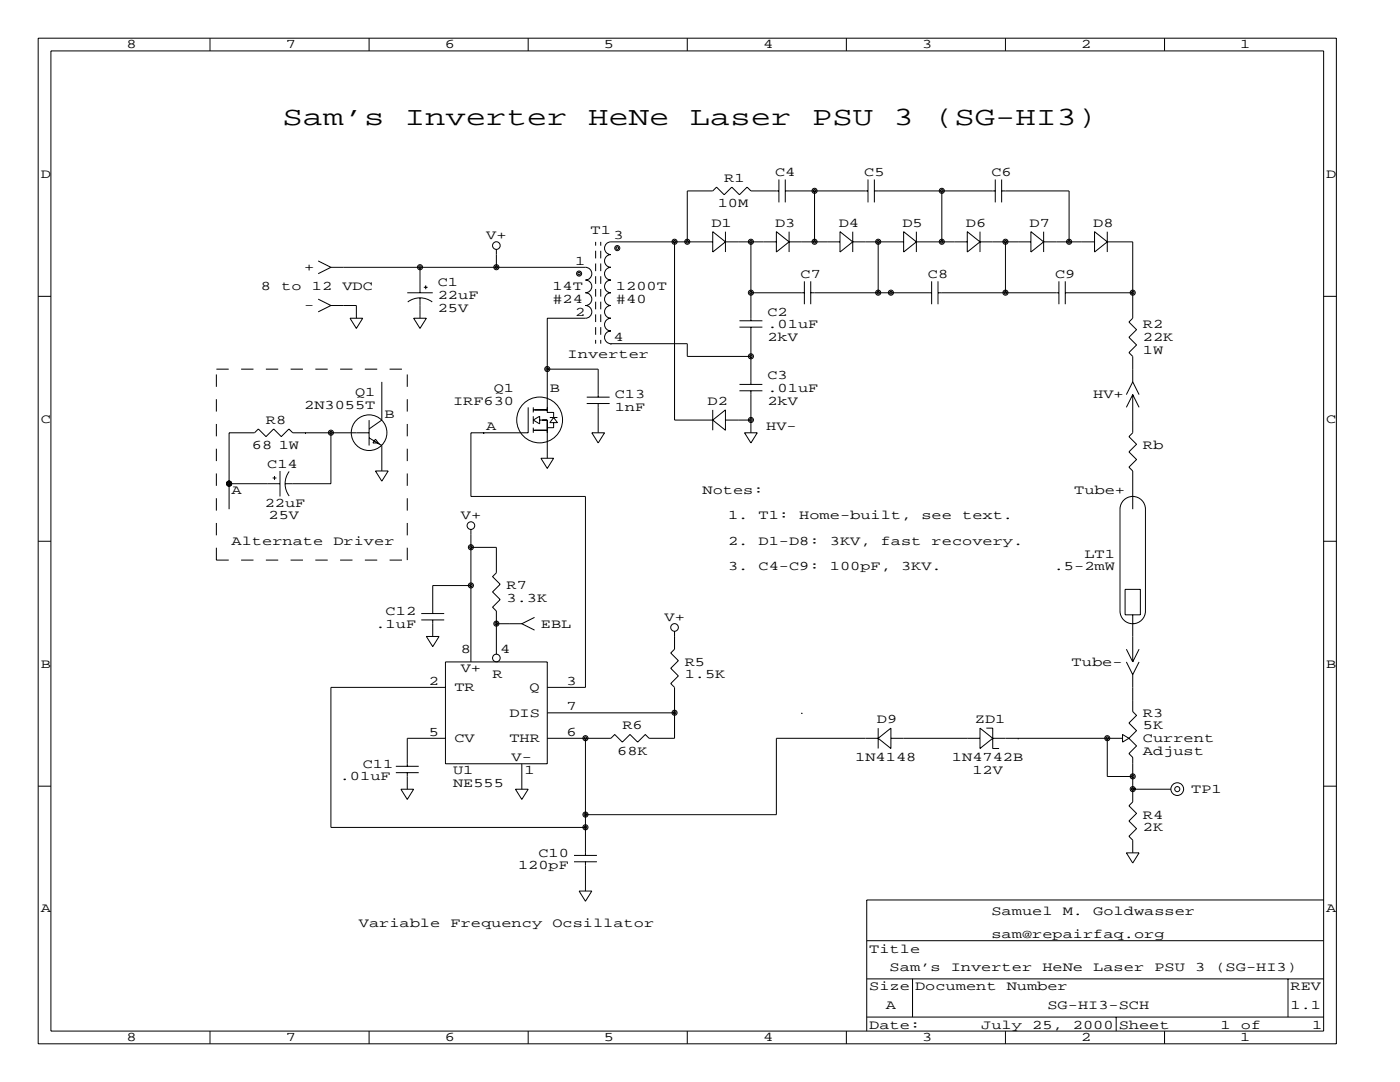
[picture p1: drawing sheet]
<svg xmlns="http://www.w3.org/2000/svg" width="279mm" height="216mm" viewBox="0 0 279 216" stroke-linecap="round" stroke-linejoin="round" font-family="sans-serif">
<g fill="none" stroke="#000" stroke-width=".2">
<path d="M7.6 7.6h259.1v200.7h-259.1zM10.2 10.2h254v195.5h-254zM41.9 7.6v2.6M73.7 7.6v2.6M105.4 7.6v2.6M137.2 7.6v2.6M168.9 7.6v2.6M200.7 7.6v2.6M232.4 7.6v2.6M155.4 38.1h-5.5l-.8-.8-1.5 1.6-1.6-1.6-1.5 1.6-1.5-1.6-.8 .8h-5v10.2M155.4 35.8v4.6M156.7 38.1h16.5"/>
<path d="M156.7 35.8v4.6M162.6 38.1v10.2M173.2 35.8v4.6M174.5 38.1h24.1M174.5 35.8v4.6M188 38.1v10.2M198.6 35.8v4.6M199.9 38.1h13.5v10.2M199.9 35.8v4.6M7.6 59.1h2.6M63.5 59.7l2.5 1.3M63.5 52.1l2.5 1.2"/>
<path d="M66 53.3h50.8a1.27 1.27 0 0 1 1.3 1.3 1.27 1.27 0 0 1-1.3 1.3 1.27 1.27 0 0 1 1.3 1.3 1.27 1.27 0 0 1-1.3 1.2 1.27 1.27 0 0 1 1.3 1.3 1.27 1.27 0 0 1-1.3 1.3 1.27 1.27 0 0 1 1.3 1.2 1.27 1.27 0 0 1-1.3 1.3h-7.6v18.8h1.3v1M66 53.3l-2.5 1.3M81.3 58.4h5.1M83.8 53.3v5.1M83.8 59.4v4.1M84.6 57.3h.7M85 56.9v.8M99.1 49.8v3.5M118.9 48.3v.7M118.9 50v1.6M118.9 52.6v1.5M118.9 55.1v1.5"/>
<path d="M118.9 57.7v1.5M119.9 48.3v.7M119.9 50v1.6M119.9 52.6v1.5M119.9 55.1v1.5M119.9 57.7v1.5M134.6 48.3v35.5h7.6M142.2 48.3h-20.3a1.27 1.27 0 0 0-1.3 1.2 1.27 1.27 0 0 0 1.3 1.3 1.27 1.27 0 0 0-1.3 1.3 1.27 1.27 0 0 0 1.3 1.2 1.27 1.27 0 0 0-1.3 1.3 1.27 1.27 0 0 0 1.3 1.3 1.27 1.27 0 0 0-1.3 1.3 1.27 1.27 0 0 0 1.3 1.2 1.27 1.27 0 0 0-1.3 1.3 1.27 1.27 0 0 0 1.3 1.3 1.27 1.27 0 0 0-1.3 1.2 1.27 1.27 0 0 0 1.3 1.3 1.27 1.27 0 0 0-1.3 1.3 1.27 1.27 0 0 0 1.3 1.2 1.27 1.27 0 0 0-1.3 1.3 1.27 1.27 0 0 0 1.3 1.3M142.2 46.2l2.6 2.1-2.6 2zM144.8 48.3h10.1M144.8 46.2v4.1M149.9 58.4h10.6"/>
<path d="M149.9 48.3v15.7M154.9 46.2l2.6 2.1-2.6 2zM157.5 48.3h10.1M157.5 46.2v4.1M160.5 56.1v4.6M161.8 58.4h24.1M161.8 56.1v4.6M167.6 46.2l2.6 2.1-2.6 2zM170.2 48.3h10.1M170.2 46.2v4.1M175.3 48.3v10.1M180.3 46.2l2.6 2.1-2.6 2z"/>
<path d="M182.9 48.3h10.1M182.9 46.2v4.1M185.9 56.1v4.6M187.2 58.4h24.1M187.2 56.1v4.6M193 46.2l2.6 2.1-2.6 2zM195.6 48.3h10.1M195.6 46.2v4.1M200.7 48.3v10.1M205.7 46.2l2.6 2.1-2.6 2zM208.3 48.3h10.1M208.3 46.2v4.1"/>
<path d="M211.3 56.1v4.6M212.6 58.4h13.5M212.6 56.1v4.6M218.4 46.2l2.6 2.1-2.6 2zM221 48.3h5.1v15.2l-.8 .8 1.5 1.5-1.5 1.5 1.5 1.5-1.5 1.6 .8 .7v5.1M221 46.2v4.1M264.2 59.1h2.5M66 61l-2.5 1.2M66 61h5.1v2.5M69.8 63.5h2.6l-1.3 2zM76.2 76.2v7.6l-2.5 1.8M81.4 60.3a4.1 4.1 0 0 1 4.9 0"/>
<path d="M82.5 63.5h2.6l-1.3 2zM109.2 73.7h10.2v5.5M117.1 79.2h4.6M118.9 60.2v1.5M118.9 62.7v1.6M118.9 65.3v1.5M118.9 67.8v.8M119.9 60.2v1.5M119.9 62.7v1.6M119.9 65.3v1.5M119.9 67.8v.8M121.9 68.6h.1"/>
<path d="M121.9 68.6h15.3v2.5h12.7M147.6 65.3h4.5M147.6 64h4.5M147.6 78h4.5M147.6 76.7h4.5M149.9 65.3v11.4M149.9 78v8.4M226.1 78.7v7.7l-.8 .7 1.5 1.5-1.5 1.6 1.5 1.5-1.5 1.5 .8 .8v7.6M226.1 76.2l-1.3 2.5M226.1 76.2l1.2 2.5M226.1 78.7l-1.3 2.6M226.1 78.7l1.2 2.6"/>
<path d="M45.7 96.5h10.2M54.4 95.4h.8M54.8 95v.8M55.9 94v5.1M57.7 94.1a4.1 4.1 0 0 0 0 4.9M61 86.4h.1M66 86.4v10.1h-9.1M73.7 83.8v5.1M73.7 86.4h-15.3l-.7-.8-1.6 1.5-1.5-1.5-1.5 1.5-1.5-1.5-.8 .8h-5.1v15.2M73.7 87.4l2.5 1.5v5.1M74.9 94h2.6l-1.3 2zM75.4 88.4h-1l.5-.8 .8 1"/>
<path d="M96.5 86.4h.1M105.4 81.3v5.1h-11.4v12.7h22.8v38.1h-7.6M106.4 81.8h2.8M106.4 85.9h2.8M106.4 81.3v1M106.4 83.1v1.5M106.4 85.3v1.1M106.4 83.8l1.3-.7v1.5zM107.7 83.8h1.5v7.6M107.9 91.4h2.6l-1.3 2.1zM109.7 83.3h1.6M110.5 84.3v1h-1.3"/>
<path d="M110.5 83.3l.8 1h-1.6zM117.1 80.5h4.6M118.1 86.4h2.5l-1.2 2zM119.4 80.5v5.9M142.2 81.8v4.1M142.2 83.8l2.6-2v4.1zM144.8 83.8h5.1M148.6 86.4h2.5l-1.2 2zM224.5 99.6a2.54 2.54 0 0 1 2.7-.3 2.54 2.54 0 0 1 1.4 2.3v20.3a2.54 2.54 0 0 1-2.5 2.6 2.54 2.54 0 0 1-2.6-2.6v-20.3a2.54 2.54 0 0 1 1-2zM225.8 99.1h.5M7.6 108h2.6M94 109.2h5.1v5.1l-.8 .8 1.5 1.5-1.5 1.5 1.5 1.5-1.5 1.6 .8 .7v8.7"/>
<path d="M94 105.7v26.4M94 116.8h-7.6v5.6M224.5 117.6h3.1v5.1h-3.1zM264.2 108h2.5M84.1 123.7h4.5M84.1 122.4h4.5M85.1 127h2.5l-1.2 2zM86.4 123.7v3.3M88.9 132.1h20.3v20.3h-20.3zM88.9 137.2h-22.9v27.9h50.8M99.1 124.5h5M104.1 124.5l2.6 1.2"/>
<path d="M106.7 123.2l-2.6 1.3M134.6 127h.1M134.6 126v3.5l-.7 .8 1.5 1.5-1.5 1.5 1.5 1.6-1.5 1.5 .7 .8v10.1h-5.1l-.7-.7-1.5 1.5-1.6-1.5-1.5 1.5-1.5-1.5-.8 .7h-12.7M224.8 132.1l1.3 2.5M224.8 129.5l1.3 2.6M226.1 122.7v9.4M226.1 134.6v7.4l.7 .7-1.5 1.6 1.5 1.5-1.5 1.5M227.3 132.1l-1.2 2.5M227.3 129.5l-1.2 2.6M7.6 156.9h2.6M79 154.2h4.6M79 152.9h4.6"/>
<path d="M80 157.5h2.5l-1.2 2zM81.3 154.2v3.3M88.9 147.3h-7.6v5.6M102.9 157.5h2.5l-1.3 2zM104.1 152.4v5.1M109.2 142.2h25.4M116.8 147.3v23.4M160 142.2h.1M175.3 147.3h-20.4v15.3h-38.1M175.3 147.3l2.5-2v4.1zM175.3 145.3v4.1M177.8 147.3h17.8"/>
<path d="M195.6 145.3l2.5 2-2.5 2.1zM196.8 145.3h1.3v4.1h1.3M198.1 147.3h25.9M203.2 147.3h.1M221 147.3v7.6h5.1M224 146.6l1.3 .7-1.3 .8zM225.3 147.3l1.5 1.5-1.5 1.6 .8 .7v8.9l-.8 .8 1.5 1.5-1.5 1.5 1.5 1.6-1.5 1.5 .8 .7v2.6M226.1 157.5h7.6M264.2 156.9h2.5M114.6 172h4.5M114.6 170.7h4.5M115.6 177.8h2.5l-1.3 2z"/>
<path d="M116.8 172v5.8M224.8 170.2h2.5l-1.2 2zM264.2 179.6h-91.2v26.1M173 195.3h91.2M173 187.7h91.2M182.1 195.3v7.6M257 195.3v7.6M41.9 205.7v2.6M73.7 205.7v2.6M105.4 205.7v2.6M137.2 205.7v2.6M168.9 205.7v2.6"/>
<path d="M173 202.9h91.2M200.7 205.7v2.6M222.8 202.9v2.8M232.4 205.7v2.6"/>
<circle cx="162.6" cy="38.1" r=".51"/>
<circle cx="162.6" cy="38.1" r=".25"/>
<circle cx="188" cy="38.1" r=".51"/>
<circle cx="188" cy="38.1" r=".25"/>
<circle cx="83.8" cy="53.3" r=".51"/>
<circle cx="83.8" cy="53.3" r=".25"/>
<circle cx="99.1" cy="53.3" r=".51"/>
<circle cx="99.1" cy="49" r=".76"/>
<circle cx="99.1" cy="53.3" r=".25"/>
<circle cx="115.6" cy="54.6" r=".51"/>
<circle cx="115.6" cy="54.6" r=".25"/>
<circle cx="123.2" cy="49.5" r=".51"/>
<circle cx="123.2" cy="49.5" r=".25"/>
<circle cx="134.6" cy="48.2" r=".51"/>
<circle cx="134.6" cy="48.2" r=".25"/>
<circle cx="137.2" cy="48.2" r=".51"/>
<circle cx="137.2" cy="48.2" r=".25"/>
<circle cx="149.9" cy="58.4" r=".51"/>
<circle cx="149.9" cy="48.2" r=".51"/>
<circle cx="149.9" cy="48.2" r=".25"/>
<circle cx="149.9" cy="58.4" r=".25"/>
<circle cx="162.6" cy="48.2" r=".51"/>
<circle cx="162.6" cy="48.2" r=".25"/>
<circle cx="175.3" cy="58.4" r=".51"/>
<circle cx="175.3" cy="48.2" r=".51"/>
<circle cx="175.3" cy="48.2" r=".25"/>
<circle cx="175.3" cy="58.4" r=".25"/>
<circle cx="177.8" cy="58.4" r=".51"/>
<circle cx="177.8" cy="58.4" r=".25"/>
<circle cx="188" cy="48.2" r=".51"/>
<circle cx="188" cy="48.2" r=".25"/>
<circle cx="200.7" cy="58.4" r=".51"/>
<circle cx="200.7" cy="48.2" r=".51"/>
<circle cx="200.7" cy="48.2" r=".25"/>
<circle cx="200.7" cy="58.4" r=".25"/>
<circle cx="213.4" cy="48.2" r=".51"/>
<circle cx="213.4" cy="48.2" r=".25"/>
<circle cx="226.1" cy="58.4" r=".51"/>
<circle cx="226.1" cy="58.4" r=".25"/>
<circle cx="109.2" cy="73.6" r=".51"/>
<circle cx="109.2" cy="73.6" r=".25"/>
<circle cx="149.9" cy="71.1" r=".51"/>
<circle cx="149.9" cy="71.1" r=".25"/>
<circle cx="45.7" cy="96.5" r=".51"/>
<circle cx="45.7" cy="96.5" r=".25"/>
<circle cx="66" cy="86.3" r=".51"/>
<circle cx="66" cy="86.3" r=".25"/>
<circle cx="73.7" cy="86.3" r="3.6"/>
<circle cx="107.7" cy="83.8" r="4.6"/>
<circle cx="149.9" cy="83.8" r=".51"/>
<circle cx="149.9" cy="83.8" r=".25"/>
<circle cx="94" cy="109.2" r=".51"/>
<circle cx="94" cy="116.8" r=".51"/>
<circle cx="94" cy="104.9" r=".76"/>
<circle cx="94" cy="109.2" r=".25"/>
<circle cx="94" cy="116.8" r=".25"/>
<circle cx="99.1" cy="124.4" r=".51"/>
<circle cx="99.1" cy="131.3" r=".76"/>
<circle cx="99.1" cy="124.4" r=".25"/>
<circle cx="134.6" cy="125.2" r=".76"/>
<circle cx="116.8" cy="147.3" r=".51"/>
<circle cx="116.8" cy="147.3" r=".25"/>
<circle cx="134.6" cy="142.2" r=".51"/>
<circle cx="134.6" cy="142.2" r=".25"/>
<circle cx="221" cy="147.3" r=".51"/>
<circle cx="221" cy="147.3" r=".25"/>
<circle cx="226.1" cy="157.5" r=".51"/>
<circle cx="226.1" cy="154.9" r=".51"/>
<circle cx="226.1" cy="157.5" r=".25"/>
<circle cx="226.1" cy="154.9" r=".25"/>
<circle cx="234.9" cy="157.5" r="1.27"/>
<circle cx="234.9" cy="157.5" r=".51"/>
<circle cx="116.8" cy="165.1" r=".51"/>
<circle cx="116.8" cy="162.5" r=".51"/>
<circle cx="116.8" cy="162.5" r=".25"/>
<circle cx="116.8" cy="165.1" r=".25"/>
</g>
<path d="M43.2 73.7h38.1M43.2 111.8h38.1M43.2 111.8v-38.1M81.3 111.8v-38.1" fill="none" stroke="#000" stroke-width=".2" stroke-dasharray="2.5" stroke-linecap="butt"/>
<g font-size="5.3">
<text x="56.4" y="24.9">Sam’s</text>
<text x="80.8" y="24.9">Inverter</text>
<text x="117.3" y="24.9">HeNe</text>
<text x="137.7" y="24.9">Laser</text>
<text x="162.1" y="24.9">PSU</text>
<text x="178.3" y="24.9">3</text>
<text x="186.4" y="24.9">(SG-HI3)</text>
</g>
<g font-size="2.6">
<text x="25.3" y="9.7">8</text>
<text x="57" y="9.7">7</text>
<text x="88.8" y="9.7">6</text>
<text x="120.5" y="9.7">5</text>
<text x="152.3" y="9.7">4</text>
<text x="184" y="9.7">3</text>
<text x="215.8" y="9.7">2</text>
<text x="247.5" y="9.7">1</text>
<text x="8.1" y="35.5">D</text>
<text x="154.7" y="35.1">C4</text>
<text x="172.5" y="35.1">C5</text>
<text x="197.9" y="35.1">C6</text>
<text x="264.7" y="35.5">D</text>
<text x="143.3" y="41.4">10M</text>
<text x="144.5" y="36.3">R1</text>
<text x="97.1" y="47.8">V+</text>
<text x="117.9" y="46.7">T1</text>
<text x="122.4" y="47.8">3</text>
<text x="142" y="45.2">D1</text>
<text x="154.7" y="45.2">D3</text>
<text x="167.4" y="45.2">D4</text>
<text x="180.1" y="45.2">D5</text>
<text x="192.8" y="45.2">D6</text>
<text x="205.5" y="45.2">D7</text>
<text x="218.2" y="45.2">D8</text>
<text x="114.8" y="52.8">1</text>
<text x="52.1" y="57.9">8</text>
<text x="56.1" y="57.9">to</text>
<text x="60.7" y="54.1">+</text>
<text x="62.2" y="57.9">12</text>
<text x="68.3" y="57.9">VDC</text>
<text x="87.4" y="57.1">C1</text>
<text x="87.4" y="59.7">22uF</text>
<text x="110.2" y="57.9">14T</text>
<text x="122.9" y="57.9">1200T</text>
<text x="159.8" y="55.4">C7</text>
<text x="185.2" y="55.4">C8</text>
<text x="210.6" y="55.4">C9</text>
<text x="60.7" y="61.7">-</text>
<text x="87.4" y="62.2">25V</text>
<text x="110.2" y="60.5">#24</text>
<text x="114.8" y="63">2</text>
<text x="122.9" y="60.5">#40</text>
<text x="153.2" y="63">C2</text>
<text x="153.2" y="65.5">.01uF</text>
<text x="228.1" y="65.5">R2</text>
<text x="113.3" y="71.4">Inverter</text>
<text x="122.4" y="68.1">4</text>
<text x="153.2" y="68.1">2kV</text>
<text x="228.1" y="68.1">22K</text>
<text x="228.1" y="70.6">1W</text>
<text x="153.2" y="75.7">C3</text>
<text x="60.7" y="81.5">2N3055T</text>
<text x="70.9" y="79">Q1</text>
<text x="76.7" y="83.3">B</text>
<text x="90.4" y="80.8">IRF630</text>
<text x="98.6" y="78.2">Q1</text>
<text x="109.7" y="78.2">B</text>
<text x="122.7" y="79.5">C13</text>
<text x="122.7" y="82">1nF</text>
<text x="141.2" y="80.8">D2</text>
<text x="153.2" y="78.2">.01uF</text>
<text x="153.2" y="80.8">2kV</text>
<text x="218.2" y="79.5">HV+</text>
<text x="8.1" y="84.3">C</text>
<text x="50.3" y="89.7">68 1W</text>
<text x="53.1" y="84.6">R8</text>
<text x="97" y="85.9">A</text>
<text x="152.9" y="85.9">HV-</text>
<text x="228.1" y="89.7">Rb</text>
<text x="264.7" y="84.3">C</text>
<text x="53.3" y="93.5">C14</text>
<text x="46.2" y="98.6">A</text>
<text x="52.8" y="101.1">22uF</text>
<text x="140.2" y="98.6">Notes:</text>
<text x="214.4" y="98.6">Tube+</text>
<text x="53.6" y="103.6">25V</text>
<text x="92" y="103.6">V+</text>
<text x="145.3" y="103.6">1.</text>
<text x="151.4" y="103.6">T1:</text>
<text x="159.5" y="103.6">Home-built,</text>
<text x="183.9" y="103.6">see</text>
<text x="192" y="103.6">text.</text>
<text x="46.2" y="108.7">Alternate</text>
<text x="66.5" y="108.7">Driver</text>
<text x="145.3" y="113.8">3.</text>
<text x="145.3" y="108.7">2.</text>
<text x="151.4" y="113.8">C4-C9:</text>
<text x="151.4" y="108.7">D1-D8:</text>
<text x="165.6" y="113.8">100pF,</text>
<text x="165.6" y="108.7">3KV,</text>
<text x="175.8" y="108.7">fast</text>
<text x="179.8" y="113.8">3KV.</text>
<text x="185.9" y="108.7">recovery.</text>
<text x="210.3" y="113.8">.5-2mW</text>
<text x="216.4" y="111.3">LT1</text>
<text x="101.1" y="117.6">R7</text>
<text x="74.9" y="125.2">.1uF</text>
<text x="77" y="122.7">C12</text>
<text x="101.1" y="120.1">3.3K</text>
<text x="107.9" y="125.2">EBL</text>
<text x="132.6" y="124">V+</text>
<text x="91.9" y="130.3">8</text>
<text x="99.8" y="130.3">4</text>
<text x="8.1" y="133.2">B</text>
<text x="85.6" y="136.7">2</text>
<text x="90.7" y="137.9">TR</text>
<text x="91.9" y="134.1">V+</text>
<text x="98.3" y="135.4">R</text>
<text x="105.7" y="137.9">Q</text>
<text x="113" y="136.7">3</text>
<text x="136.7" y="132.8">R5</text>
<text x="136.7" y="135.4">1.5K</text>
<text x="213.9" y="132.8">Tube-</text>
<text x="264.7" y="133.2">B</text>
<text x="101.7" y="143">DIS</text>
<text x="113" y="141.7">7</text>
<text x="228.1" y="143">R3</text>
<text x="85.6" y="146.8">5</text>
<text x="90.7" y="148.1">CV</text>
<text x="101.7" y="148.1">THR</text>
<text x="113" y="146.8">6</text>
<text x="124.2" y="145.5">R6</text>
<text x="175" y="144.3">D9</text>
<text x="194.6" y="144.3">ZD1</text>
<text x="228.1" y="145.5">5K</text>
<text x="228.1" y="148.1">Current</text>
<text x="67.8" y="155.7">.01uF</text>
<text x="72.4" y="153.2">C11</text>
<text x="90.4" y="154.4">U1</text>
<text x="102.1" y="151.9">V-</text>
<text x="104.6" y="154.4">1</text>
<text x="123.2" y="150.6">68K</text>
<text x="170.7" y="151.9">1N4148</text>
<text x="190" y="151.9">1N4742B</text>
<text x="194.1" y="154.4">12V</text>
<text x="228.1" y="150.6">Adjust</text>
<text x="90.4" y="157">NE555</text>
<text x="237.7" y="158.2">TP1</text>
<text x="228.1" y="163.3">R4</text>
<text x="228.1" y="165.9">2K</text>
<text x="103.4" y="173.5">120pF</text>
<text x="107.4" y="170.9">C10</text>
<text x="8.1" y="182.1">A</text>
<text x="71.6" y="184.9">Variable</text>
<text x="89.9" y="184.9">Frequency</text>
<text x="110.2" y="184.9">Ocsillator</text>
<text x="197.9" y="182.6">Samuel</text>
<text x="212.1" y="182.6">M.</text>
<text x="218.2" y="182.6">Goldwasser</text>
<text x="264.7" y="182.1">A</text>
<text x="173.5" y="190.2">Title</text>
<text x="197.9" y="187.2">sam@repairfaq.org</text>
<text x="173.5" y="197.6">Size Document</text>
<text x="177.5" y="193.8">Sam’s</text>
<text x="189.7" y="193.8">Inverter</text>
<text x="200.9" y="197.6">Number</text>
<text x="208" y="193.8">HeNe</text>
<text x="218.2" y="193.8">Laser</text>
<text x="230.4" y="193.8">PSU</text>
<text x="238.5" y="193.8">3</text>
<text x="242.6" y="193.8">(SG-HI3)</text>
<text x="257.6" y="197.6">REV</text>
<text x="176.8" y="201.4">A</text>
<text x="209" y="201.4">SG-HI3-SCH</text>
<text x="257.6" y="201.4">1.1</text>
<text x="25.3" y="207.8">8</text>
<text x="57" y="207.8">7</text>
<text x="88.8" y="207.8">6</text>
<text x="120.5" y="207.8">5</text>
<text x="152.3" y="207.8">4</text>
<text x="173.5" y="205.2">Date:</text>
<text x="184" y="207.8">3</text>
<text x="195.8" y="205.2">July</text>
<text x="206" y="205.2">25,</text>
<text x="214.1" y="205.2">2000 Sheet</text>
<text x="215.8" y="207.8">2</text>
<text x="243.6" y="205.2">1</text>
<text x="247.5" y="207.8">1</text>
<text x="247.7" y="205.2">of</text>
<text x="261.9" y="205.2">1</text>
</g>
</svg>
